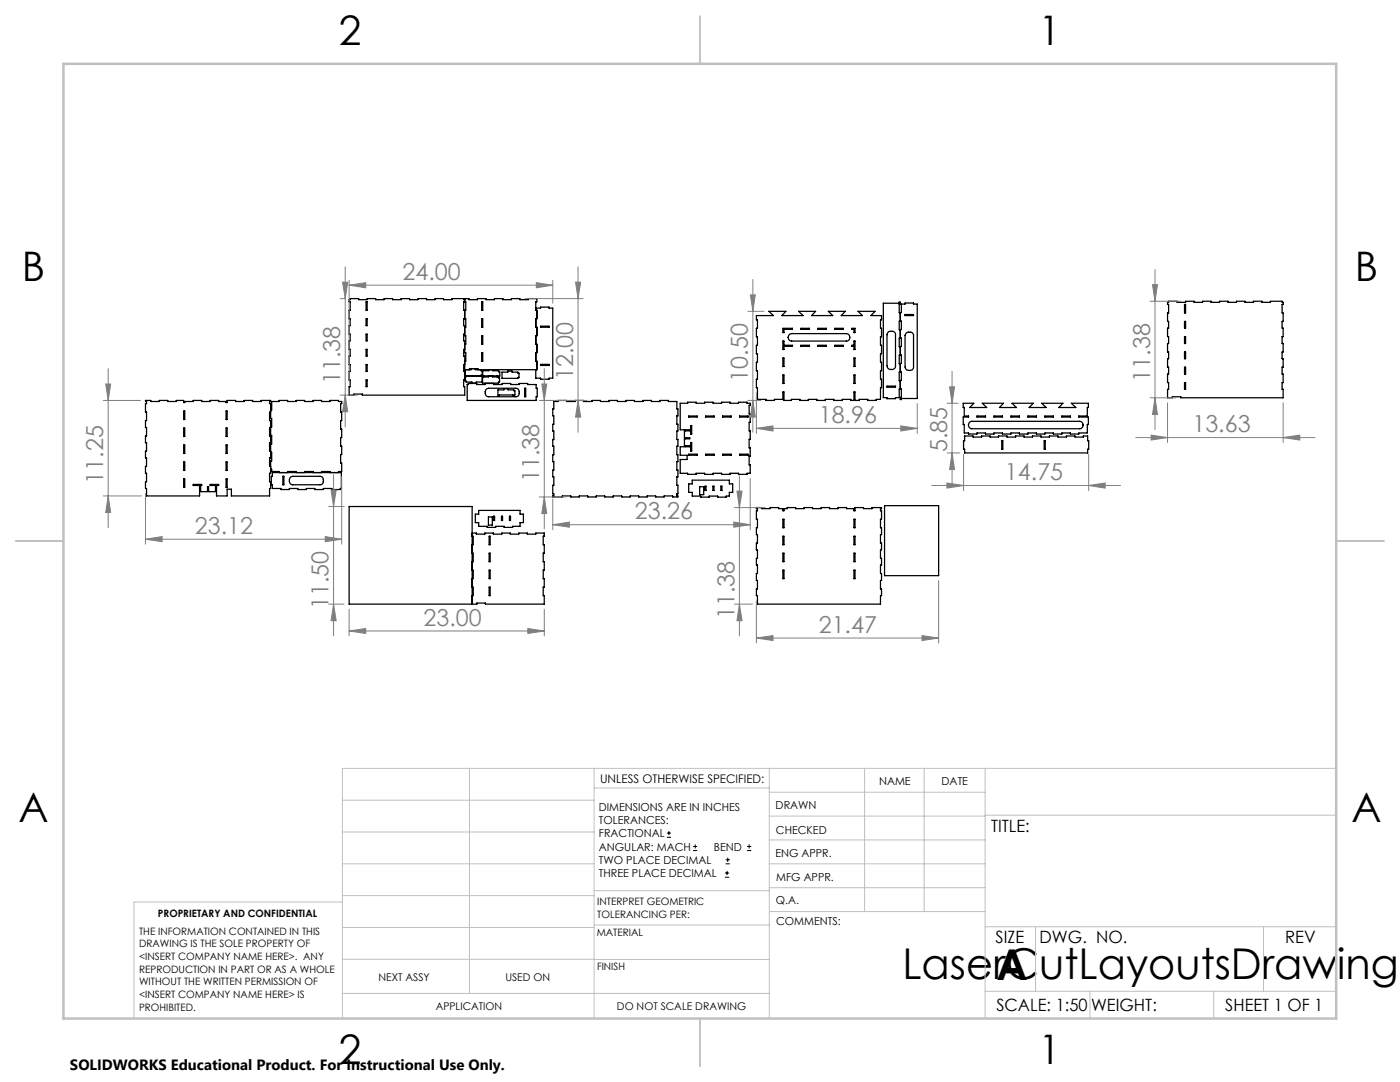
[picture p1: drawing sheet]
<svg xmlns="http://www.w3.org/2000/svg" width="279mm" height="216mm" viewBox="0 0 279 216" stroke-linecap="round" stroke-linejoin="round" font-family="sans-serif">
<g fill="none" stroke="#000" stroke-width=".25">
<path d="M92.7 59.8h-.2v-.2h-2.3v.2h-1.7v-.2h-1.7v.2h-1.7v-.2h-1.7v.2h-1.7v-.2h-1.7v.2h-1.6v-.2h-1.7v.2h-1.7v-.2h-1.7v.2h-1.7v-.2h-1.7v.2h-.2v.4h.2v1.7h-.2v1.7h.2v1.4h-.2v1.7h.2v1.3h-.2v1.7h.2v1.3h-.2v1.7h.2v1.4h-.2v1.7h.2v1.4h-.2v1.6h.9v-.2h1.7v.2h20.4v-1.6h-.2v-1.4h.2v-1.7h-.2v-1.4h.2M73.1 60.2h.2v1.7h-.2zM73.1 63.6h.2v1.4h-.2zM73.1 75.8h.2v1.4h-.2zM73.1 66.7h.2v1.3h-.2zM73.1 69.7h.2v1.3h-.2zM73.1 72.7h.2v1.4h-.2zM92.5 60.2h.5v1.7h-.5zM92.7 60.2v-.6h.9v.2h1.7v-.2h1.7v.2h1.7v-.2h1.7v.2h1.7v-.2h1.7v.2h1.6v-.2h1.7v.6h-.2v1.7h.2v1.7h-.2v1.7h.2v1.7h-.2v1.7h.2v1.7h-.2v1.7h.2v1.7h-12.2v-.2M92.7 65.3h.3v-1.7h-.5v1.4h.2v2h.3v1.7h-.3M92.7 66.7h-.2v1.3h.2v2.4h.3v1.7h-.3M92.7 69.7h-.2v1.3h.2v2.8h1.3v-.2"/>
<path d="M92.7 61.9v1.7M92.9 73.8v1.2h3.3v1.2h-1.2v.2h-.8v-.2h-1.2v-.2h-.2v-.8h.2v-.2M93.2 76.7h.3v-.2h1.6v.2h1.7v-.2h1.7v.2h1.7v-.2h1.7v.2h1.7v-.2h1.7v.2h1.7v.8h.2v1.7h-.2v.7h-13.8zM93.7 73.8v-.2h1.7v.2M96 73.8v.2h.2v.8h-.2v.2M96.1 60.2h.2v1.7h-.2zM96.1 63.6h.2v1.7h-.2zM96.1 67h.2v1.7h-.2zM96.1 70.4h.2v1.7h-.2zM96.6 75.2v-.2h2.6v.2M96.9 77.8l.6-.3h5.4a.84 .84 0 0 1 .7 1.1l-.2 .4-.3 .2h-5.6a.8 .8 0 0 1-.6-1.3zM97.5 75v.2h-1.2v1.2h3.2v-.2h.2v-.8h-.2v-.2"/>
<path d="M97.5 73.8v.2h-1.2v1.2M98.4 73.8v.2h1.1v.2h.2v.8h-.2v.2h-1.2v-.2M99.4 77.8h1.1v-.2h.9v.2h1.2v.2h.2v.8h-.2v.2h-.3v-.2h-2.7v.2h-.2zM100.2 74.3h1.2v-.3h.8v.3h1.2v.2h.2v.8h-.2v.2h-3.2zM104.7 77.5h.2v1.7h-.2zM106.9 61.5h1v-.2h1.7v.2h.7v14h-.7v.2h-1.7v-.2h-1v-1.7M107.9 65.1h1.7v.2h-1.7zM107.9 72.7h1.7v.2h-1.7zM151 63h3.3l-.8-.9h3.3l-.8 .9h4.3l-.9-.9h3.4l-.8 .9h4.2l-.9-.9h3.4l-.8 .9h4.2l-.9-.9h3.4l-.8 .9h2.1v.8h-.2v1.7h.2v1.7h-.2v1.7h.2v1.7h-.2v1.7h.2v1.7h-.2v1.7h.2v1.7h-.2v2.3h-.8v.2h-1.7v-.2h-1.7v.2h-.9v-1.7h-.2v1.7h-.6v-.2h-1.7v.2h-1.7v-.2h-1.7v.2h-1.7v-.2h-1.7v.2h-1.7v-.2h-1.7v.2h-1.4v-1.7h-.3v1.5h-1.6v.2h-1.7v-.2h-1.7v-2.3h-.2v-1.7h.2v-1.7h-.2v-1.7h.2v-1.7h-.2v-1.7h.2v-1.7h-.2v-1.7h.2v-1.7h-.2zM156.2 74.8h.3v1.7h-.3zM156.2 65.5h2v.2h-1.7v.7h-.3zM156.2 68.1h.3v.8h1.7v.2h-1.7v.6h-.3z"/>
<path d="M156.2 71.4h.3v1.7h-.3zM157.6 66.7l.4-.1h10.9a.74 .74 0 0 1 .7 .7 .74 .74 0 0 1-.7 .8h-10.9a.76 .76 0 0 1-.7-.6 .76 .76 0 0 1 .3-.8zM159.8 65.5h1.7v.2h-1.7zM159.8 68.9h1.7v.2h-1.7zM163.2 65.5h1.7v.2h-1.7zM163.2 68.9h1.7v.2h-1.7zM166.6 65.5h1.7v.2h-1.7zM166.6 68.9h1.7v.2h-1.7zM170 65.5h.6v.9h-.2v-.7h-.4zM170.4 74.8h.2v1.7h-.2zM170.4 68.1h.2v1.6h-.2v-.6h-.4v-.2h.4zM170.4 71.4h.2v1.7h-.2z"/>
<path d="M177 77h1.7v.3h-1.7zM177.2 66.3a.88 .88 0 0 1 1.5 .5v6.2a.86 .86 0 0 1-.8 .7 .86 .86 0 0 1-.9-.7v-6.2zM179.5 74.3l.4-.1v1.7l-.4 .1zM179.7 62.4h-.2v-1.7h.2v-.4h-.2v.2h-3.2v18.8h.7v.3h1.7v-.3h.8v-1.7h.4v1.7h-.2v.4h.2v-.2h3.2v-18.8h-.8v-.2h-1.7v.2h-.7v1.7h-.2v1.7h-.2v1.7h.2M179.7 64.1h.2v1.7h-.2v1.7h-.2v1.7h.2M179.7 67.5h.2v1.6h-.2v1.8h-.2v1.7l.4-.1v-1.7h-.2M179.7 72.5v1.8M179.7 75.9v1.7M180.6 62.8h1.7v.2h-1.7zM180.8 66.5a.86 .86 0 0 1 .9-.2 .86 .86 0 0 1 .6 .7v6.2a.86 .86 0 0 1-.8 .7 .86 .86 0 0 1-.9-.7v-6.2zM233 60.3h.2v-.2h1.7v.2h1.7v-.2h1.7v.2h1.7v-.2h1.7v.2h1.7v-.2h1.7v.2h1.7v-.2h1.7v.2h1.7v-.2h1.6v.2h1.7v-.2h2.4v.2h.2v.4h-.2v1.7h.2v1.7h-.2v1.4h.2v1.7h-.2v1.3h.2v1.7h-.2v1.4h.2v1.7h-.2v1.3h.2v1.7h-.2v1.4h.2v1.7h-20.4v-.2h-1.7v.2h-1v-1.7h.2v-1.4h-.2v-1.7h.2v-1.3h-.2v-1.7h.2v-1.4h-.2v-1.7h.2v-1.3h-.2v-1.7h.2v-1.4h-.2v-1.7h.2v-1.7h-.2zM236.4 60.7h.2v1.7h-.2z"/>
<path d="M236.4 64.1h.2v1.4h-.2zM236.4 67.2h.2v1.3h-.2zM236.4 70.2h.2v1.4h-.2zM236.4 73.3h.2v1.3h-.2zM236.4 76.3h.2v1.4h-.2zM36.7 82h.2v1.7h-.2zM36.7 85.4h.2v1.7h-.2zM36.7 88.8h.2v1.7h-.2zM36.7 92.2h.2v1.7h-.2zM36.7 95.6h.2v1.7h-.2zM38.6 96.7h1.7v.2h-1.7zM39.8 97.1h.2v.8h-.2z"/>
<path d="M41.4 97.1h.2v.8h-.2zM41.9 96.7h1.7v.2h-1.7zM43 97.1h.2v.8h-.2zM45.1 82h.2v1.7h-.2zM45.1 85.4h.2v1.7h-.2zM45.1 88.8h.2v1.7h-.2zM45.1 92.2h.2v1.7h-.2zM45.1 95.6h.2v1.7h-.2zM54 85.2h.2v-1.7h-.2v-3h-.2v-.4h.2v-.2h-1.9v.2h-1.7v-.2h-1.7v.2h-1.7v-.2h-1.7v.4h-.2v-.2h-1.5v-.2h-1.7v.2h-1.6v-.2h-1.7v.2h-1.7v.2h-.2v-.4h-1.5v.2h-1.7v-.2h-1.7v.2h-1.7v-.2h-1.1v.2h.2v.4h-.2v1.7h.2v1.7h-.2v1.4h.2v1.7h-.2v1.3h.2v1.7h-.2v1.4h.2v1.7h-.2v1.3h.2v1.7h-.2v1.4h.2v1.5h10.6v-.9h3.4v.9h2.1v-1.4h.9v1.4h7.6v-1.5h.2v-1.4h-.2v-1.7h.2v-2.4h.2v-1.7h-.2M54 82.2h-.2v1.7h.2v3h.2v1.7h-.2v2.8h-.2v1.7h.2M54 85.3h-.2v1.7h.2v1.3h-.2v1.7h.2M54 81.8h.2v-1.7h1.5v-.2h1.7v.2h1.7v-.2h1.7v.2h1.7v-.2h1.7v.2h1.7v-.2h1.7v.2h.6v.4h-.2v1.7h.2v1.7h-.2v1.7h.2v1.7h-.2v1.7h.2v1.7h-.2v1.7h.2v1.7h-.6v.2"/>
<path d="M54 93.7h.2v.4h1.5v.2M54.4 94.3h13.7v3.2h-.2v.2h-1.7v-.2h-1.7v.2h-1.7v-.2h-1.7v.2h-1.7v-.2h-1.7v.2h-1.6v-.2h-1.7v-.8h-.2v-1.7h.2zM56.4 95h.3v1.7h-.3zM57.4 94.3v-.2h1.7v.2M58 95.3l.5-.3h5.4a.84 .84 0 0 1 .6 1.2l-.2 .4-.3 .1h-5.5a.87 .87 0 0 1-.8-.6 .87 .87 0 0 1 .3-.8zM60.8 94.3v-.2h1.7v.2M64.2 94.3v-.2h1.7v.2M110.5 80.1h.9v-.2h1.7v.2h1.7v-.2h1.7v.2h1.6v-.2h1.7v.2h1.7v-.2h1.7v.2h1.7v-.2h1.7v.2h1.7v-.2h1.7v.2h1.7v-.2h1.7v.2h1.7v1.5h.2v1.4h-.2v1.7h.2v1.3h-.2v1.7h.2v1.3h-.2v1.7h.2v1.4h-.2v1.7h.2v1.3h-.2v1.7h.2v1.7h-.2v.5h.2v.2h-1.1v-.2h-1.7v.2h-1.7v-.2h-1.6v.2h-1.7v-.2h-1.7v.2h-1.7v-.2h-1.7v.2h-1.7v-.2h-1.7v.2h-1.7v-.2h-1.7v.2h-1.7v-.2h-1.7v.2h-1.9v-.2h.2v-.5h-.2v-1.7h.2v-1.7h-.2v-1.3h.2v-1.7h-.2v-1.4h.2v-1.7h-.2v-1.3h.2v-1.7h-.2v-1.3h.2v-1.7h-.2v-1.4h.2zM135.7 80.5h1.5v-.2h1.7v.2h1.7v-.2h1.7v.2h1.7v-.2h1.7v.2h1.7v-.2h1.7v.2h.6v.4h-.2v1.7h.2v1.7h-.2v1.7h.2v1.7h-.2v1.7h.2v1.7h-.2v1.6h.2v1.7h-.6v.3h-1.7v-.3h-1.7v.3h-1.7v-.3h-1.7v.3h-1.7v-.3h-1.7v.3h-1.7v-.3h-1.5v-2.7h1.4v-.9h-1.4v-1.7h.9v-3.3h-.9zM136.8 88.9h.9v.2h-.9zM136.8 85.8h.9v.2h-.9zM136.8 87.3h.9v.3h-.9z"/>
<path d="M137.4 83h1.7v.2h-1.7zM137.4 90.6h1.7v.2h-1.7zM137.8 84.9h.2v1.7h-.2zM137.8 88.3h.2v1.7h-.2zM138.1 95.8h7.5v.8h.6v1.6h-.6v.8h-.7v.2h-1.7v-.2h-1.7v.2h-1.7v-.2h-1.7v-.8h-.7v-1.6h.7zM139.6 97.1h.8v1.6h-.8zM140.7 97h.2v.9h-.2zM140.8 90.6h1.7v.2h-1.7zM140.8 83h1.7v.2h-1.7zM142.3 97h.2v.9h-.2zM143.9 97h.2v.9h-.2zM144.2 90.6h1.7v.2h-1.7z"/>
<path d="M144.2 83h1.7v.2h-1.7zM147.6 90.6h1.7v.2h-1.7zM147.6 83h1.7v.2h-1.7zM192.2 80.5h2.1l-.8 .8h3.4l-.9-.8h4.3l-.8 .8h3.3l-.8-.8h4.2l-.8 .8h3.4l-.9-.8h4.2l-.8 .8h3.4l-.9-.8h3.4v.8h-.2v1.7h-1.7v.2h1.9v1.5h-.2v1.7h-1.7v.2h-1.7v-.2h-1.7v.2h-1.7v-.2h-1.7v.2h-1.7v-.2h-1.7v.2h-1.7v-.2h-1.6v.2h-1.7v-.2h-1.7v.2h-1.7v-.2h-1.7v.2h-1.7v-.2h-.9v-1.7h-.2v-1.5h1.1v-.2h-.9v-1.7h-.2zM192.5 87h1.7v.2h1.7v-.2h1.7v.2h1.7v-.2h1.7v.2h1.7v-.2h1.7v.2h1.7v-.2h1.7v.2h1.6v-.2h1.7v.2h1.7v-.2h1.7v.2h1.7v-.2h.9v.9h.2v1.7h-.2v.8h-24.6v-.8h-.2v-1.7h.2zM193.4 84.4l.5-.3h21.6a.74 .74 0 0 1 .7 .7 .74 .74 0 0 1-.7 .7h-21.5a.77 .77 0 0 1-.6-1.1zM195 83h1.7v.2h-1.7zM198.4 83h1.7v.2h-1.7zM199.9 87.9h.2v1.7h-.2zM201.8 83h1.6v.2h-1.6zM205.1 83h1.7v.2h-1.7zM208.4 87.9h.2v1.7h-.2z"/>
<path d="M208.5 83h1.7v.2h-1.7zM211.9 83h1.7v.2h-1.7zM94.2 106.4h.9v.2h1.7v-.2h1.7v.2h1.7v-.2h1.6v.2h1.7v-.2h1.7v.2h1.7v-.2h1.7v.6h-.2v1.7h.2v1.7h-.2v1.7h.2v1.7h-.2v1.7h.2v1.7h-.2v1.7h.2v1.6h-11.7v-.2h-1.7v.2h-25.5v-19.4h24.5v19.4M94.2 117.2h.2v1.7h-.2M94.2 113.8h.2v1.7h-.2M94.2 110.4h.2v1.7h-.2M94.2 107h.2v1.7h-.2M95.5 101.8h8.3v.8h.7v1.7h-.7v.7h-1.5v.2h-1.7v-.2h-1.7v.2h-1.7v-.2h-1.7v-.7h-.6v-1.7h.6zM97.5 103.2h.7v1.6h-.7zM97.6 107h.2v1.7h-.2zM97.6 110.4h.2v1.7h-.2zM97.6 113.8h.2v1.7h-.2z"/>
<path d="M97.6 117.2h.2v1.7h-.2zM98.5 103h.2v.9h-.2zM100.1 103h.2v.9h-.2zM101.7 103h.2v.9h-.2zM151 101.3h1v.2h1.7v-.2h1.7v.2h.8v.4h.3v-.4h.6v-.2h1.7v.2h1.7v-.2h1.7v.2h1.7v-.2h1.7v.2h1.7v-.2h1.6v.2h1.5v.4h.2v-.6h1.7v.2h1.7v-.2h1.9v.2h-.2v.4h.2v1.7h-.2v1.7h.2v1.4h-.2v1.7h.2v1.3h-.2v1.7h.2v1.3h-.2v1.7h.2v1.4h-.2v1.7h.2v1.4h-.2v1.6h-24.5v-1.6h-.2v-1.4h.2v-1.7h-.2v-1.4h.2v-1.7h-.2v-1.3h.2v-1.7h-.2v-1.3h.2v-1.7h-.2v-1.4h.2v-1.7h-.2v-1.7h.2v-.4h-.2zM156.2 113.8h.3v1.7h-.3zM156.2 110.4h.3v1.7h-.3zM156.2 107h.3v1.7h-.3zM156.2 103.6h.3v1.7h-.3zM170.4 113.8h.2v1.7h-.2zM170.4 110.4h.2v1.7h-.2zM170.4 107h.2v1.7h-.2z"/>
<path d="M170.4 103.6h.2v1.7h-.2zM176.5 100.9h10.8v14h-10.8z"/>
</g>
<g fill="none" stroke="#000" stroke-width=".2">
<path d="M133.1 167.1h.8M133.1 166.2h.8M133.5 165.8v.9M138.3 169.7h.8M138.3 168.9h.8M138.7 168.5v.8M144.7 175h.8M144.7 174.2h.8M144.8 172.4h.9M144.8 171.6h.9M145.1 173.8v.8M145.2 171.1v.9"/>
<path d="M149.1 169.7h.8M149.1 168.9h.8M149.5 168.5v.8"/>
</g>
<g fill="none" stroke="#808080" stroke-width=".2">
<path d="M67.9 59.6h1M68.4 56.3h1l-.5 3.3zM68.9 53.2v32M69.7 56.9l3.3-.5v1zM69.7 55.9v20.3M69.7 56.9h40.6M104.8 59.6h11.6M107 56.4l3.3 .5-3.3 .5zM110.3 55.9v4.6M114.9 56.3h1l-.5 3.3zM115.4 53.2v33.1M149.8 58.8h.9l-.5 3.3z"/>
<path d="M150.2 55.8v30.5M230 56.8h1l-.5 3.3zM230.5 53.8v31.9M20.6 79.9h7.4M21.1 76.6h1l-.5 3.3zM21.6 73.6v31.7M67.9 78.8h3.4M68.9 78.8l.5 3.4h-1zM107.6 79.9h9.6M108.1 76.6h1l-.5 3.3zM108.6 73.6v31.9M115.4 79.9l.5 3.3h-1z"/>
<path d="M149.3 79.9h2.6M149.3 62.1h3.2M150.2 79.9l.5 3.3h-.9zM151 78.4v8.1M189.5 77.2h1l-.5 3.3zM190 74.1v22.6M229.5 79.4h5.2M229.5 60.1h6.1M230.5 79.4l.5 3.3h-1zM20.6 99h7.7M21.6 99l.5 3.3h-1zM29 98.5v10.1"/>
<path d="M66.1 97.8h1l-.5 3.3zM66.6 94.7v32.2M68.2 95.1v13.5M107.6 99.2h5.3M108.6 99.2l.5 3.3h-1zM110.3 99.6v6.1M147.1 98h1l-.5 3.3zM147.6 94.9v32M149.7 95.5v10.2M151 85.5l3.3-.5v1zM151 85.5h32.1M179.8 85l3.3 .5-3.3 .5z"/>
<path d="M183.1 80.5v6M185.9 96.9h37.7M189 96.4l3.3 .5-3.3 .5zM189 80.5h2.2M189 90.4h2.5M190 90.4l.5 3.3h-1zM192.3 90.6v7.3M217.3 96.9l3.3-.5v1zM217.3 90.6v7.3M226.7 87.3h35.7M229.7 86.8l3.3 .5-3.3 .5zM233 80.4v7.9"/>
<path d="M256.1 87.3l3.3-.5v1zM256.1 80.4v7.9M29 107.6l3.3-.5v1zM29 107.6h39.2M64.9 107.1l3.3 .5-3.3 .5zM65.6 101.1h3.1M110.3 104.7l3.3-.5v1zM110.3 104.7h39.4M146.4 104.2l3.3 .5-3.3 .5zM146.6 101.3h6.1M151 119.9v8.4M187.3 115.9v12.4"/>
<path d="M65.6 120.5h3.1M66.6 120.5l.5 3.4h-1zM69.7 125.9l3.3-.5v1zM69.7 121.6v5.3M69.7 125.9h38.9M105.3 125.4l3.3 .5-3.3 .5zM108.6 121.6v5.3M146.6 120.5h3.6M147.6 120.5l.5 3.4h-1zM151 127.3l3.3-.5v1zM151 127.3h36.3M184 126.8l3.3 .5-3.3 .5z"/>
</g>
<g fill="none" stroke="#c0c0c0" stroke-width=".2">
<path d="M68.3 159.7h50.3M93.7 153.3v44.9M118.6 153.3v49.9M118.6 157.2h34.9M153.5 153.3v49.9M153.5 158.1h43.1M172.5 153.3v28.6M184.4 153.3v28.6M196.6 153.3v49.9M266.7 153.3h-198.4v49.9M68.3 178.7h50.3M68.3 172.4h50.3"/>
<path d="M68.3 166h50.3M68.3 180h-41.6v23.2M118.6 177.7h35M153.5 167.6h43.1M153.5 162.8h43.1M153.5 172.4h43.1M153.5 177.1h43.1M196.6 162.7h70.1M68.3 198.2h85.2M68.3 191.4l85.2 .1M68.3 185.1h50.3M118.6 184.6h35"/>
<path d="M153.6 181.9h43M196.6 197.8h70.1M196.6 184.9h70.1M206.7 184.9v12.9M217.5 197.8v5.4M242.2 197.8v5.4M252.2 184.9v12.9"/>
</g>
<path d="M139.7 3.2v9.5M3.1 107.9h9.6M266.7 107.9h9.5M139.7 203.2v9.6" fill="none" stroke="#c0c0c0" stroke-width=".25"/>
<path d="M12.7 12.7h254v190.5h-254z" fill="none" stroke="#c0c0c0" stroke-width=".5"/>
<g fill="#808080">
<path d="M64.9 107.1l3.3 .5-3.3 .5zM29 107.6l3.3-.5v1zM184 126.8l3.3 .5-3.3 .5zM151 127.3l3.3-.5v1z"/>
<path d="M69.7 56.9l3.3-.5v1zM107 56.4l3.3 .5-3.3 .5zM110.3 104.7l3.3-.5v1zM146.4 104.2l3.3 .5-3.3 .5zM151 85.5l3.3-.5v1zM179.8 85l3.3 .5-3.3 .5zM189 96.4l3.3 .5-3.3 .5zM217.3 96.9l3.3-.5v1zM229.7 86.8l3.3 .5-3.3 .5zM256.1 87.3l3.3-.5v1z"/>
<path d="M69.7 125.9l3.3-.5v1zM105.3 125.4l3.3 .5-3.3 .5z"/>
<path d="M66.6 120.5l.5 3.4h-1zM66.1 97.8h1l-.5 3.3z"/>
<path d="M68.9 78.8l.5 3.4h-1zM68.4 56.3h1l-.5 3.3z"/>
<path d="M108.6 99.2l.5 3.3h-1zM108.1 76.6h1l-.5 3.3zM150.2 79.9l.5 3.3h-.9zM149.8 58.8h.9l-.5 3.3zM230.5 79.4l.5 3.3h-1zM230 56.8h1l-.5 3.3z"/>
<path d="M21.6 99l.5 3.3h-1zM21.1 76.6h1l-.5 3.3z"/>
<path d="M114.9 56.3h1l-.5 3.3zM115.4 79.9l.5 3.3h-1zM147.1 98h1l-.5 3.3zM147.6 120.5l.5 3.4h-1zM189.5 77.2h1l-.5 3.3zM190 90.4l.5 3.3h-1z"/>
</g>
<g font-size="8.5">
<text x="180.1" y="195.4">LaserCutLayoutsDrawing</text>
<text x="198.9" y="195.5">A</text>
</g>
<g font-size="8.1">
<text x="67.6" y="8.9">2</text>
<text x="207.3" y="8.9">1</text>
<text x="4.4" y="56.2">B</text>
<text x="270.4" y="56.2">B</text>
<text x="3.7" y="164.1">A</text>
<text x="269.7" y="164.1">A</text>
<text x="67.6" y="212.4">2</text>
<text x="207.3" y="212.4">1</text>
</g>
<g font-size="4.7" fill="#808080">
<text x="80.3" y="55.9">24.00</text>
<text x="67.9" y="76.7" transform="rotate(-90 67.9 76.7)">11.38</text>
<text x="114.4" y="75.9" transform="rotate(-90 114.4 75.9)">12.00</text>
<text x="149.3" y="76.1" transform="rotate(-90 149.3 76.1)">10.50</text>
<text x="229.5" y="76.1" transform="rotate(-90 229.5 76.1)">11.38</text>
<text x="163.4" y="84.5">18.96</text>
<text x="238" y="86.3">13.63</text>
<text x="189" y="90.2" transform="rotate(-90 189 90.2)">5.85</text>
<text x="200.6" y="95.9">14.75</text>
<text x="20.6" y="96.5" transform="rotate(-90 20.6 96.5)">11.25</text>
<text x="107.6" y="96.2" transform="rotate(-90 107.6 96.2)">11.38</text>
<text x="38.9" y="106.6">23.12</text>
<text x="126.7" y="103.7">23.26</text>
<text x="65.6" y="121.6" transform="rotate(-90 65.6 121.6)">11.50</text>
<text x="84.5" y="124.9">23.00</text>
<text x="146.6" y="123.5" transform="rotate(-90 146.6 123.5)">11.38</text>
<text x="163.4" y="126.3">21.47</text>
</g>
<g font-size="3.4">
<text x="197.8" y="166">TITLE:</text>
<text x="198.7" y="188.1">SIZE</text>
<text x="207.5" y="188.1">DWG. NO.</text>
<text x="256.5" y="188.2">REV</text>
<text x="198.8" y="201.7">SCALE: 1:50</text>
<text x="217.7" y="201.8">WEIGHT:</text>
<text x="244.5" y="201.7">SHEET 1 OF 1</text>
</g>
<text font-size="3" x="14" y="213.5">SOLIDWORKS Educational Product. For Instructional Use Only.</text>
<text font-size="2.4" x="119.8" y="156.2">UNLESS OTHERWISE SPECIFIED:</text>
<g font-size="2.2">
<text x="119.5" y="161.8">DIMENSIONS ARE IN INCHES</text>
<text x="154.8" y="161.4">DRAWN</text>
<text x="175.4" y="156.6">NAME</text>
<text x="187.9" y="156.7">DATE</text>
<text x="119.5" y="164.4">TOLERANCES:</text>
<text x="119.5" y="167.1">FRACTIONAL</text>
<text x="154.9" y="166.3">CHECKED</text>
<text x="119.5" y="169.7">ANGULAR: MACH</text>
<text x="119.5" y="172.4">TWO PLACE DECIMAL</text>
<text x="142.5" y="169.7">BEND</text>
<text x="154.8" y="171">ENG APPR.</text>
<text x="119.5" y="175">THREE PLACE DECIMAL</text>
<text x="154.9" y="175.7">MFG APPR.</text>
<text x="154.9" y="180.4">Q.A.</text>
<text x="154.9" y="184.6">COMMENTS:</text>
</g>
<g font-size="2.1">
<text x="75.5" y="195.7">NEXT ASSY</text>
<text x="100.9" y="195.7">USED ON</text>
<text x="86.9" y="201.5">APPLICATION</text>
<text x="123.1" y="201.6">DO NOT SCALE DRAWING</text>
</g>
<g font-size="2">
<text x="31.5" y="182.9">PROPRIETARY AND CONFIDENTIAL</text>
<text x="119.2" y="180.6">INTERPRET GEOMETRIC</text>
<text x="119.2" y="183.1">TOLERANCING PER:</text>
<text x="27.8" y="186.5">THE INFORMATION CONTAINED IN THIS</text>
<text x="27.8" y="189">DRAWING IS THE SOLE PROPERTY OF</text>
<text x="27.8" y="191.6">&lt;INSERT COMPANY NAME HERE&gt;. ANY</text>
<text x="119.1" y="186.7">MATERIAL</text>
<text x="27.8" y="194.1">REPRODUCTION IN PART OR AS A WHOLE</text>
<text x="27.8" y="196.6">WITHOUT THE WRITTEN PERMISSION OF</text>
<text x="119.1" y="193.5">FINISH</text>
<text x="27.8" y="199.1">&lt;INSERT COMPANY NAME HERE&gt; IS</text>
<text x="27.8" y="201.7">PROHIBITED.</text>
</g>
</svg>
